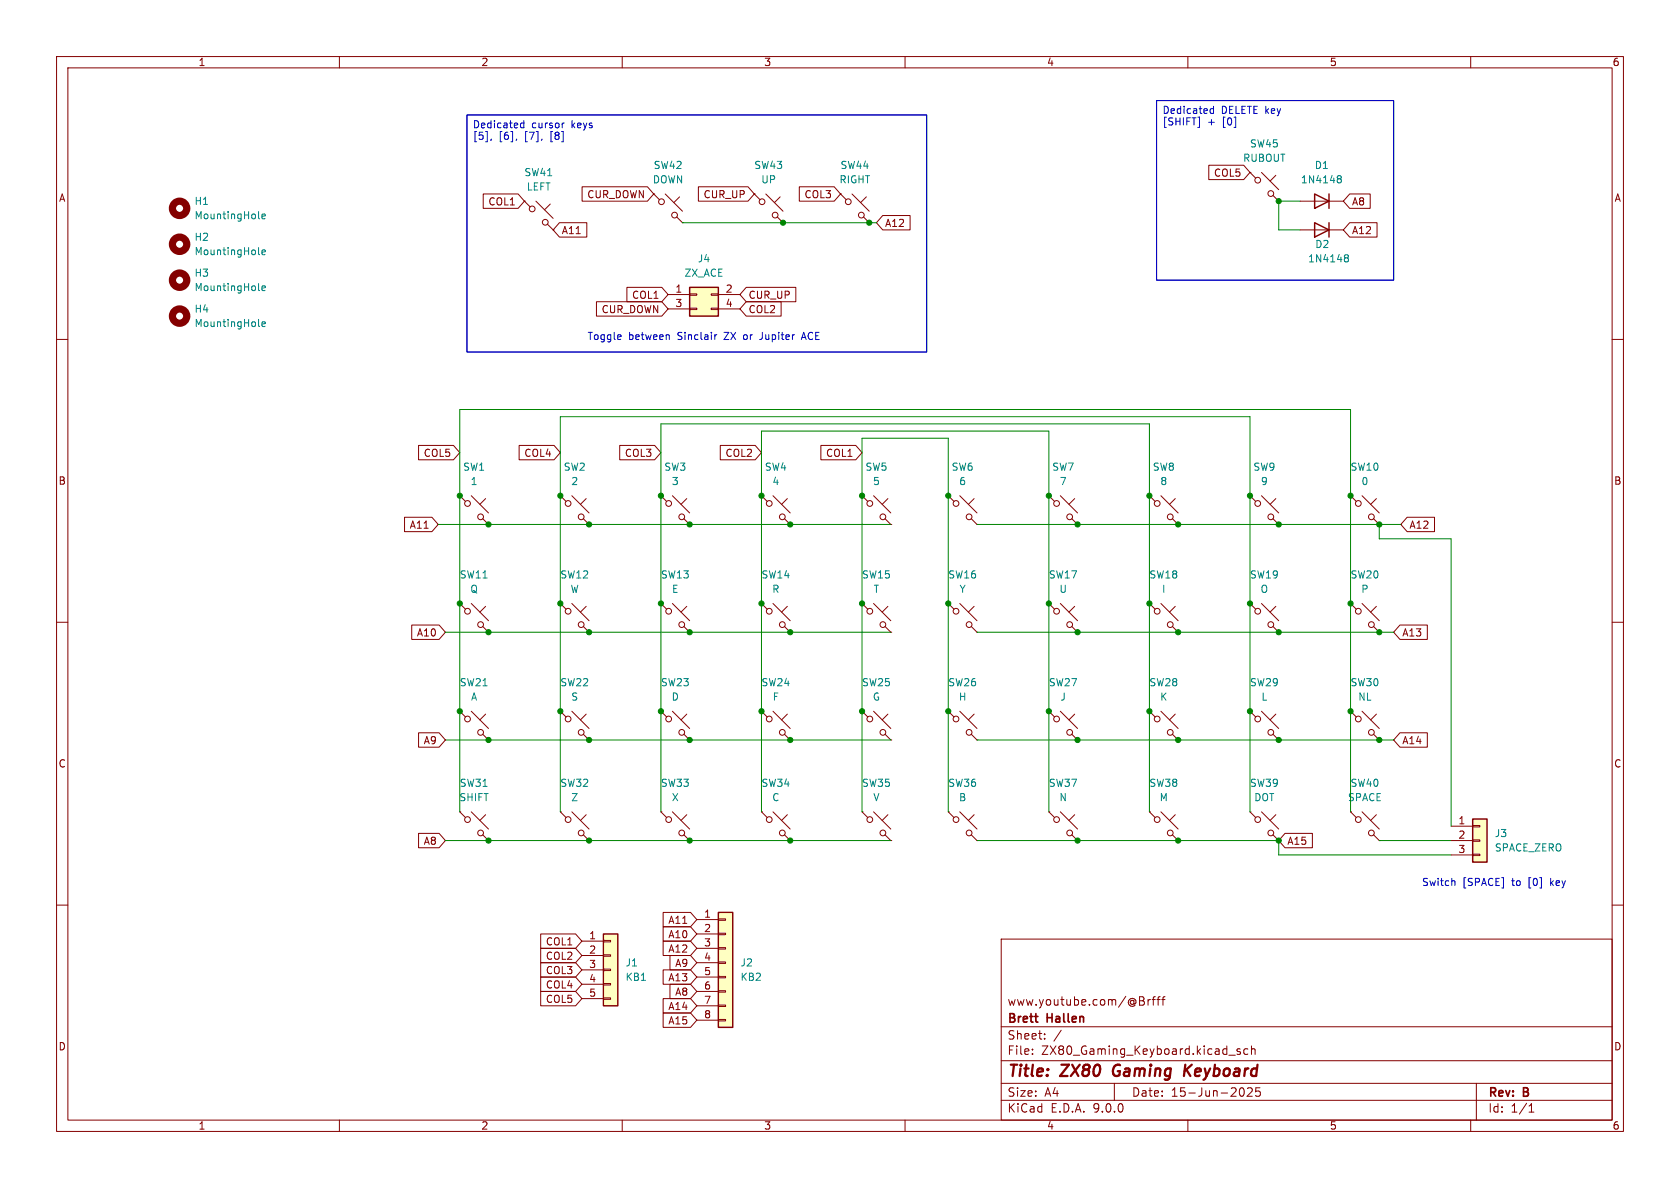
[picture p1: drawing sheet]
<svg xmlns="http://www.w3.org/2000/svg" width="297mm" height="210mm" viewBox="0 0 297 210" stroke-linecap="round" stroke-linejoin="round" font-family="sans-serif">
<g fill="none" stroke="#840000" stroke-width=".18">
<path d="M10 10h277v190h-277zM12 12h273v186h-273zM60 10v2M110 10v2M160 10v2M210 10v2M260 10v2M10 60h2M285 60h2M81.3 87.6l1 1M81.3 87.6h.1M83.3 87.6l3.1 3.1"/>
<path d="M85.3 91.7l1.1 1M85.9 88.1l-1.1 1.1M86.4 92.7h.1M238.8 87.6l1 1M238.8 87.6h.1M240.8 87.6l3 3.1M242.8 91.7l1 1M243.3 88.1l-1 1.1M243.8 92.7h.1M10 110h2M285 110h2M81.3 143.5l1 1"/>
<path d="M81.3 143.5h.1M83.3 143.5l3.1 3.1M85.3 147.6l1.1 1M85.9 144l-1.1 1M86.4 148.6h.1M10 160h2M177 166h108v32h-108zM202.2 177.1v.5M203 176.7v1M203.4 176.7l-.3 .1-.1 .2M203.7 176.7h.5M204.2 176.2l-.3 .2v1.3"/>
<path d="M204.5 176.7h.6M205.1 176.2l-.4 .2v1.3M205.4 176.7h.6M206 176.2l-.4 .2v1.3M285 160h2M60 198v2M110 198v2M160 198v2M177 194.5h108M177 191.5h108M177 187.5h108M177 181.5h108"/>
<path d="M182.5 186.3v.1M182.5 185.5v.1M184.7 183.6v.1M184.7 182.8v.1M187.6 182.1l-1.3 2M197 191.5v3M210 198v2M217.2 186.5h1.2M219.2 185.5l-.3-.1-.2 .2v.2l.5 .2v.3h-.5M219.8 192.4a.81 .81 0 0 1-.3 1.4l-.2-.1M220.6 185.5l-.4-.1-.3 .3v.4l.1 .2h.6M221.2 185.5l.3-.1 .3 .1 .1 .9"/>
<path d="M221.2 184.9v1.5M221.3 192.4v.5l-.8 .9h.9M222 192.3v.7l.2-.1h.5l.1 .6-.3 .3-.5-.1M260 198v2M261 191.5v6.5M270.3 196.6h.9M270.3 195.5l.4-.4v1.5"/>
<circle cx="82.7" cy="89" r=".51"/>
<circle cx="85" cy="91.4" r=".51"/>
<circle cx="240.1" cy="89" r=".51"/>
<circle cx="242.4" cy="91.4" r=".51"/>
<circle cx="82.7" cy="144.9" r=".51"/>
<circle cx="85" cy="147.2" r=".51"/>
</g>
<path d="M197 188.5a1.27 1.27 0 0 0 0 1.6M209.6 188.2l-.3 2M209.7 189.1l.7 1.1M210.7 188.2l-1.3 1.2" fill="none" stroke="#840000" stroke-width=".4"/>
<path d="M260.3 144.8h2.6v7.6h-2.6z" fill="#ffffc2"/>
<path d="M260.3 144.8h2.6v7.6h-2.6z" fill="none" stroke="#840000" stroke-width=".25"/>
<g fill="none" stroke="#840000" stroke-width=".18">
<path d="M99.1 87.6l1 1M99.1 87.6h.1M101.1 87.6l3 3.1M103.1 91.7l1 1M103.6 88.1l-1 1.1M104.1 92.7h.1M116.8 87.6l1.1 1M116.8 87.6h.1M118.9 87.6l3 3.1M120.9 91.7l1 1M121.4 88.1l-1 1.1M121.9 92.7h.1"/>
<path d="M81.3 106.7l1 1M81.3 106.7h.1M83.3 106.7l3.1 3M85.3 110.7l1.1 1.1M85.9 107.2l-1.1 1M86.4 111.8h.1M99.1 106.7l1 1M99.1 106.7h.1M101.1 106.7l3 3M103.1 110.7l1 1.1M103.6 107.2l-1 1M104.1 111.8h.1"/>
<path d="M116.8 106.7l1.1 1M116.8 106.7h.1M118.9 106.7l3 3M120.9 110.7l1 1.1M121.4 107.2l-1 1M121.9 111.8h.1M185.4 106.7l1 1M185.4 106.7h.1M187.5 106.7l3 3M189.5 110.7l1 1.1M190 107.2l-1 1M190.5 111.8h.1"/>
<path d="M203.2 106.7l1 1M203.2 106.7h.1M205.2 106.7l3.1 3M207.3 110.7l1 1.1M207.8 107.2l-1 1M208.3 111.8h.1M221 106.7l1 1M221 106.7h.1M223 106.7l3.1 3M225 110.7l1.1 1.1M225.6 107.2l-1.1 1M226.1 111.8h.1"/>
<path d="M238.8 106.7l1 1M238.8 106.7h.1M240.8 106.7l3 3M242.8 110.7l1 1.1M243.3 107.2l-1 1M243.8 111.8h.1M185.4 125.7l1 1M185.4 125.7h.1M187.5 125.7l3 3.1M189.5 129.8l1 1M190 126.2l-1 1.1M190.5 130.8h.1"/>
<path d="M203.2 125.7l1 1M203.2 125.7h.1M205.2 125.7l3.1 3.1M207.3 129.8l1 1M207.8 126.2l-1 1.1M208.3 130.8h.1M221 125.7l1 1M221 125.7h.1M223 125.7l3.1 3.1M225 129.8l1.1 1M225.6 126.2l-1.1 1.1M226.1 130.8h.1"/>
<path d="M238.8 125.7l1 1M238.8 125.7h.1M240.8 125.7l3 3.1M242.8 129.8l1 1M243.3 126.2l-1 1.1M243.8 130.8h.1M185.4 143.5l1 1M185.4 143.5h.1M187.5 143.5l3 3.1M189.5 147.6l1 1M190 144l-1 1M190.5 148.6h.1"/>
<path d="M203.2 143.5l1 1M203.2 143.5h.1M205.2 143.5l3.1 3.1M207.3 147.6l1 1M207.8 144l-1 1M208.3 148.6h.1M221 143.5l1 1M221 143.5h.1M223 143.5l3.1 3.1M225 147.6l1.1 1M225.6 144l-1.1 1M226.1 148.6h.1"/>
<path d="M238.8 143.5l1 1M238.8 143.5h.1M240.8 143.5l3 3.1M242.8 147.6l1 1M243.3 144l-1 1M243.8 148.6h.1M256.5 146.1h3.8M256.5 148.6h3.8M256.5 151.1h3.8M260.3 145.9h1.3v.3h-1.3zM260.3 148.5h1.3v.2h-1.3zM260.3 151h1.3v.3h-1.3z"/>
<circle cx="100.4" cy="89" r=".51"/>
<circle cx="102.7" cy="91.4" r=".51"/>
<circle cx="118.2" cy="89" r=".51"/>
<circle cx="120.5" cy="91.4" r=".51"/>
<circle cx="82.7" cy="108.1" r=".51"/>
<circle cx="85" cy="110.4" r=".51"/>
<circle cx="100.4" cy="108.1" r=".51"/>
<circle cx="102.7" cy="110.4" r=".51"/>
<circle cx="118.2" cy="108.1" r=".51"/>
<circle cx="120.5" cy="110.4" r=".51"/>
<circle cx="186.8" cy="108.1" r=".51"/>
<circle cx="189.1" cy="110.4" r=".51"/>
<circle cx="204.6" cy="108.1" r=".51"/>
<circle cx="206.9" cy="110.4" r=".51"/>
<circle cx="222.4" cy="108.1" r=".51"/>
<circle cx="224.7" cy="110.4" r=".51"/>
<circle cx="240.1" cy="108.1" r=".51"/>
<circle cx="242.4" cy="110.4" r=".51"/>
<circle cx="186.8" cy="127.1" r=".51"/>
<circle cx="189.1" cy="129.5" r=".51"/>
<circle cx="204.6" cy="127.1" r=".51"/>
<circle cx="206.9" cy="129.5" r=".51"/>
<circle cx="222.4" cy="127.1" r=".51"/>
<circle cx="224.7" cy="129.5" r=".51"/>
<circle cx="240.1" cy="127.1" r=".51"/>
<circle cx="242.4" cy="129.5" r=".51"/>
<circle cx="186.8" cy="144.9" r=".51"/>
<circle cx="189.1" cy="147.2" r=".51"/>
<circle cx="204.6" cy="144.9" r=".51"/>
<circle cx="206.9" cy="147.2" r=".51"/>
<circle cx="222.4" cy="144.9" r=".51"/>
<circle cx="224.7" cy="147.2" r=".51"/>
<circle cx="240.1" cy="144.9" r=".51"/>
<circle cx="242.4" cy="147.2" r=".51"/>
</g>
<g fill="none" stroke="#840000" stroke-width="1.3">
<circle cx="31.7" cy="43.2" r="1.27"/>
<circle cx="31.7" cy="49.5" r="1.27"/>
</g>
<path d="M45.7 44.8l.2 .2M45.7 51.2l.2 .2M46.3 44.6l.6-.1v-.3h-.4l-.2 .2 .1 .6h.5M46.3 51l.6-.2v-.2l-.4-.1-.2 .2 .1 .6h.5" fill="none" stroke="#008484" stroke-width=".18"/>
<path d="M121.9 50.8h5.1v5.1h-5.1z" fill="#ffffc2"/>
<path d="M232.4 39.4l2.5 1.2-2.5 1.3zM232.4 34.3l2.5 1.3-2.5 1.2zM234.9 34.3v2.5M234.9 39.4v2.5M121.9 50.8h5.1v5.1h-5.1z" fill="none" stroke="#840000" stroke-width=".25"/>
<g fill="none" stroke="#840000" stroke-width=".18">
<path d="M92.7 35.6l1 1M92.7 35.6h.1M94.7 35.6l3.1 3M96.8 39.6l1 1M97.3 36.1l-1 1M115.6 34.3l1 1M115.6 34.3h.1M117.6 34.3l3 3M119.6 38.4l1 1M120.1 34.8l-1 1M120.6 39.4h.1M133.3 34.3l1.1 1"/>
<path d="M133.3 34.3h.1M135.4 34.3l3 3M137.4 38.4l1 1M137.9 34.8l-1 1M138.4 39.4h.1M148.6 34.3l1 1M148.6 34.3h.1M150.6 34.3l3.1 3M152.7 38.4l1 1M153.2 34.8l-1.1 1M153.7 39.4h.1M221 30.5l1 1"/>
<path d="M221 30.5h.1M223 30.5l3.1 3M225 34.5l1.1 1.1M225.6 31l-1.1 1M226.1 35.6h.1M229.9 35.6h7.6M97.8 40.6h.1M118.1 52.1h3.8M118.1 54.6h3.8M121.9 51.9h1.3v.3h-1.3zM121.9 54.5h1.3v.2h-1.3zM125.7 51.9h1.3v.3h-1.3z"/>
<path d="M125.7 54.5h1.3v.2h-1.3zM127 52.1h3.8M127 54.6h3.8M229.9 40.6h7.6M134.6 87.6l1 1M134.6 87.6h.1M136.7 87.6l3 3.1M138.7 91.7l1 1M139.2 88.1l-1 1.1M139.7 92.7h.1M152.4 87.6l1 1M152.4 87.6h.1"/>
<path d="M154.4 87.6l3.1 3.1M156.5 91.7l1 1M157 88.1l-1 1.1M157.5 92.7h.1M167.6 87.6l1.1 1M167.6 87.6h.1M169.7 87.6l3 3.1M171.7 91.7l1 1M172.2 88.1l-1 1.1M172.7 92.7h.1M185.4 87.6l1 1M185.4 87.6h.1"/>
<path d="M187.5 87.6l3 3.1M189.5 91.7l1 1M190 88.1l-1 1.1M190.5 92.7h.1M203.2 87.6l1 1M203.2 87.6h.1M205.2 87.6l3.1 3.1M207.3 91.7l1 1M207.8 88.1l-1 1.1M208.3 92.7h.1M221 87.6l1 1M221 87.6h.1"/>
<path d="M223 87.6l3.1 3.1M225 91.7l1.1 1M225.6 88.1l-1.1 1.1M226.1 92.7h.1M134.6 106.7l1 1M134.6 106.7h.1M136.7 106.7l3 3M138.7 110.7l1 1.1M139.2 107.2l-1 1M139.7 111.8h.1M152.4 106.7l1 1M152.4 106.7h.1"/>
<path d="M154.4 106.7l3.1 3M156.5 110.7l1 1.1M157 107.2l-1 1M157.5 111.8h.1M167.6 106.7l1.1 1M167.6 106.7h.1M169.7 106.7l3 3M171.7 110.7l1 1.1M172.2 107.2l-1 1M172.7 111.8h.1M81.3 125.7l1 1M81.3 125.7h.1"/>
<path d="M83.3 125.7l3.1 3.1M85.3 129.8l1.1 1M85.9 126.2l-1.1 1.1M86.4 130.8h.1M99.1 125.7l1 1M99.1 125.7h.1M101.1 125.7l3 3.1M103.1 129.8l1 1M103.6 126.2l-1 1.1M104.1 130.8h.1M134.6 125.7l1 1M134.6 125.7h.1"/>
<path d="M136.7 125.7l3 3.1M138.7 129.8l1 1M139.2 126.2l-1 1.1M139.7 130.8h.1M152.4 125.7l1 1M152.4 125.7h.1M154.4 125.7l3.1 3.1M156.5 129.8l1 1M157 126.2l-1 1.1M157.5 130.8h.1M167.6 125.7l1.1 1M167.6 125.7h.1"/>
<path d="M169.7 125.7l3 3.1M171.7 129.8l1 1M172.2 126.2l-1 1.1M172.7 130.8h.1M134.6 143.5l1 1M134.6 143.5h.1M136.7 143.5l3 3.1M138.7 147.6l1 1M139.2 144l-1 1M139.7 148.6h.1M152.4 143.5l1 1M152.4 143.5h.1"/>
<path d="M154.4 143.5l3.1 3.1M156.5 147.6l1 1M157 144l-1 1M157.5 148.6h.1M167.6 143.5l1.1 1M167.6 143.5h.1M169.7 143.5l3 3.1M171.7 147.6l1 1M172.2 144l-1 1M172.7 148.6h.1"/>
<circle cx="94.1" cy="36.9" r=".51"/>
<circle cx="96.4" cy="39.3" r=".51"/>
<circle cx="116.9" cy="35.7" r=".51"/>
<circle cx="119.3" cy="38" r=".51"/>
<circle cx="134.7" cy="35.7" r=".51"/>
<circle cx="137" cy="38" r=".51"/>
<circle cx="150" cy="35.7" r=".51"/>
<circle cx="152.3" cy="38" r=".51"/>
<circle cx="222.4" cy="31.9" r=".51"/>
<circle cx="224.7" cy="34.2" r=".51"/>
<circle cx="136" cy="89" r=".51"/>
<circle cx="138.3" cy="91.4" r=".51"/>
<circle cx="153.8" cy="89" r=".51"/>
<circle cx="156.1" cy="91.4" r=".51"/>
<circle cx="169" cy="89" r=".51"/>
<circle cx="171.3" cy="91.4" r=".51"/>
<circle cx="186.8" cy="89" r=".51"/>
<circle cx="189.1" cy="91.4" r=".51"/>
<circle cx="204.6" cy="89" r=".51"/>
<circle cx="206.9" cy="91.4" r=".51"/>
<circle cx="222.4" cy="89" r=".51"/>
<circle cx="224.7" cy="91.4" r=".51"/>
<circle cx="136" cy="108.1" r=".51"/>
<circle cx="138.3" cy="110.4" r=".51"/>
<circle cx="153.8" cy="108.1" r=".51"/>
<circle cx="156.1" cy="110.4" r=".51"/>
<circle cx="169" cy="108.1" r=".51"/>
<circle cx="171.3" cy="110.4" r=".51"/>
<circle cx="82.7" cy="127.1" r=".51"/>
<circle cx="85" cy="129.5" r=".51"/>
<circle cx="100.4" cy="127.1" r=".51"/>
<circle cx="102.7" cy="129.5" r=".51"/>
<circle cx="136" cy="127.1" r=".51"/>
<circle cx="138.3" cy="129.5" r=".51"/>
<circle cx="153.8" cy="127.1" r=".51"/>
<circle cx="156.1" cy="129.5" r=".51"/>
<circle cx="169" cy="127.1" r=".51"/>
<circle cx="171.3" cy="129.5" r=".51"/>
<circle cx="136" cy="144.9" r=".51"/>
<circle cx="138.3" cy="147.2" r=".51"/>
<circle cx="153.8" cy="144.9" r=".51"/>
<circle cx="156.1" cy="147.2" r=".51"/>
<circle cx="169" cy="144.9" r=".51"/>
<circle cx="171.3" cy="147.2" r=".51"/>
</g>
<g fill="none" stroke="#840000" stroke-width="1.3">
<circle cx="31.7" cy="36.8" r="1.27"/>
<circle cx="31.7" cy="55.9" r="1.27"/>
</g>
<g fill="none" stroke="#008484" stroke-width=".18">
<path d="M45.7 38.5l.2 .2M46.3 38.3l.6-.2v-.2l-.4-.1-.2 .2 .1 .6h.5M236.5 31.5l.1 .1M236.5 31.1h.4l.2 .1v.2l-.2 .2M236.6 31.6h.3M236.6 31.6l-.1 .1M236.9 31.6l.2 .2v.4l-.2 .1h-.4M45.7 57.5l.2 .2M46.3 57.3l.6-.1v-.3h-.4l-.2 .2 .1 .6h.5M237.8 45.5l.1 .1M237.8 45.1l.3-.1 .2 .2 .1 .1-.3 .3M237.9 45.6h.2"/>
<path d="M237.9 45.6h-.1M238.1 45.6l.3 .2-.1 .4-.2 .1-.3-.1"/>
</g>
<path d="M106.7 165.1h2.5v12.7h-2.5z" fill="#ffffc2"/>
<path d="M106.7 165.1h2.5v12.7h-2.5z" fill="none" stroke="#840000" stroke-width=".25"/>
<g fill="none" stroke="#840000" stroke-width=".18">
<path d="M116.8 125.7l1.1 1M116.8 125.7h.1M118.9 125.7l3 3.1M120.9 129.8l1 1M121.4 126.2l-1 1.1M121.9 130.8h.1M99.1 143.5l1 1M99.1 143.5h.1M101.1 143.5l3 3.1M103.1 147.6l1 1M103.6 144l-1 1M104.1 148.6h.1"/>
<path d="M116.8 143.5l1.1 1M116.8 143.5h.1M118.9 143.5l3 3.1M120.9 147.6l1 1M121.4 144l-1 1M121.9 148.6h.1M102.9 166.4h3.8M102.9 168.9h3.8M102.9 171.5h3.8M102.9 174h3.8M102.9 176.5h3.8M106.7 166.2h1.2v.3h-1.2z"/>
<path d="M106.7 168.8h1.2v.2h-1.2zM106.7 171.3h1.2v.3h-1.2zM106.7 173.9h1.2v.2h-1.2zM106.7 176.4h1.2v.3h-1.2z"/>
<circle cx="118.2" cy="127.1" r=".51"/>
<circle cx="120.5" cy="129.5" r=".51"/>
<circle cx="100.4" cy="144.9" r=".51"/>
<circle cx="102.7" cy="147.2" r=".51"/>
<circle cx="118.2" cy="144.9" r=".51"/>
<circle cx="120.5" cy="147.2" r=".51"/>
</g>
<path d="M127 161.3h2.5v20.3h-2.5z" fill="#ffffc2"/>
<path d="M127 161.3h2.5v20.3h-2.5z" fill="none" stroke="#840000" stroke-width=".25"/>
<g fill="none" stroke="#840000" stroke-width=".18">
<path d="M85.4 34.3h6.2l1.1 1.3-1.1 1.2h-6.2zM98.9 39.4h4.8v2.5h-4.8l-1.1-1.3zM102.9 33h11.6l1.1 1.3-1.1 1.3h-11.6zM123.5 33h8.7l1.1 1.3-1.1 1.3h-8.7zM141.3 33h6.2l1.1 1.3-1.1 1.3h-6.2zM156.1 38.1h4.8v2.5h-4.8l-1.2-1.2zM213.7 29.2h6.2l1.1 1.3-1.1 1.3h-6.2zM238.6 34.3h3.6v2.5h-3.6l-1.1-1.2zM238.6 39.4h4.8v2.5h-4.8l-1.1-1.3zM105.4 53.3h11.6l1.1 1.3-1.1 1.3h-11.6zM110.8 50.8h6.2l1.1 1.3-1.1 1.2h-6.2zM131.9 50.8h8.8v2.5h-8.8l-1.1-1.2z"/>
<path d="M131.9 53.3h6.2v2.6h-6.2l-1.1-1.3zM74 78.7h6.2l1.1 1.3-1.1 1.3h-6.2zM91.8 78.7h6.1l1.2 1.3-1.2 1.3h-6.1zM109.6 78.7h6.1l1.1 1.3-1.1 1.3h-6.1zM127.3 78.7h6.2l1.1 1.3-1.1 1.3h-6.2zM145.1 78.7h6.2l1.1 1.3-1.1 1.3h-6.2zM71.5 91.4h4.9l1.1 1.3-1.1 1.3h-4.9zM248.8 91.4h4.8v2.6h-4.8l-1.2-1.3zM72.8 110.5h4.8l1.1 1.3-1.1 1.2h-4.8zM247.5 110.5h4.8v2.5h-4.8l-1.1-1.2zM74 129.5h3.6l1.1 1.3-1.1 1.3h-3.6zM247.5 129.5h4.8v2.6h-4.8l-1.1-1.3z"/>
<path d="M74 147.3h3.6l1.1 1.3-1.1 1.3h-3.6zM227.2 147.3h4.8v2.6h-4.8l-1.1-1.3zM95.6 170.2h6.2l1.1 1.3-1.1 1.2h-6.2zM95.6 167.6h6.2l1.1 1.3-1.1 1.3h-6.2zM95.6 172.7h6.2l1.1 1.3-1.1 1.3h-6.2zM95.6 175.3h6.2l1.1 1.2-1.1 1.3h-6.2zM95.6 165.1h6.2l1.1 1.3-1.1 1.2h-6.2zM117.2 163.8h4.9l1.1 1.3-1.1 1.3h-4.9zM117.2 166.4h4.9l1.1 1.2-1.1 1.3h-4.9zM117.2 161.3h4.9l1.1 1.3-1.1 1.2h-4.9zM117.2 179.1h4.9l1.1 1.2-1.1 1.3h-4.9zM117.2 176.5h4.9l1.1 1.3-1.1 1.3h-4.9z"/>
<path d="M117.2 171.4h4.9l1.1 1.3-1.1 1.3h-4.9zM118.4 168.9h3.7l1.1 1.3-1.1 1.3h-3.7zM118.4 174h3.7l1.1 1.3-1.1 1.2h-3.7zM123.2 162.6h3.8M123.2 165.1h3.8M123.2 167.6h3.8M123.2 170.2h3.8M123.2 172.7h3.8M123.2 175.3h3.8M123.2 177.8h3.8M127 162.4h1.3v.3h-1.3zM127 165h1.3v.2h-1.3z"/>
<path d="M127 167.5h1.3v.3h-1.3zM127 170.1h1.3v.2h-1.3zM127 172.6h1.3v.2h-1.3zM127 175.1h1.3v.3h-1.3zM127 177.7h1.3v.2h-1.3zM123.2 180.3h3.8M127 180.2h1.3v.3h-1.3z"/>
</g>
<g fill="none" stroke="#008400" stroke-width=".18">
<path d="M120.6 39.4h34.3M229.9 35.6h-3.8v5h3.8M77.5 92.7h80M172.7 92.7h74.9M243.8 92.7v2.6h12.7v50.8M78.7 111.8h78.8M172.7 111.8h73.7M78.7 130.8h78.8M172.7 130.8h73.7M78.7 148.6h78.8M81.3 143.5v-71.1h157.5v71.1M99.1 143.5v-69.8h121.9v69.8"/>
<path d="M116.8 143.5v-68.6h86.4v68.6M134.6 143.5v-67.3h50.8v67.3M152.4 143.5v-66h15.2v66M172.7 148.6h53.4v2.5h30.4M243.8 148.6h12.7"/>
</g>
<g fill="none" stroke="#0000c2" stroke-width=".18">
<path d="M204.5 17.8h41.9v31.7h-41.9zM214.5 18.8v1.3M214.5 19.3l-.3-.1-.3 .3 .1 .5h.5M82.5 20.3h81.3v41.9h-81.3zM86.9 24.6l-.2 .2M91.3 24.6l-.1 .2M92.6 21.3v1.3M92.6 21.8l-.3-.1-.3 .3 .1 .5h.5M95.8 24.6v.2M99.7 21.7l-.2 .1M212.1 20.7v1.8h-.3M109.6 59.2l.2 .3-.6 .1"/>
<path d="M109.7 60h-.1M118.3 59.2v.8M126.4 59.2v.8M126.7 59.2l-.3 .2M134.6 60h-.3M141.8 59.7h.6M142.1 58.7l-.4 1.3M256.8 155.7l.4 .2v.6"/>
</g>
<g fill="#008400" stroke="#008400" stroke-width=".18">
<circle cx="243.8" cy="130.8" r=".46"/>
<circle cx="226.1" cy="111.8" r=".46"/>
<circle cx="226.1" cy="130.8" r=".46"/>
<circle cx="238.8" cy="125.7" r=".46"/>
<circle cx="243.8" cy="111.8" r=".46"/>
<circle cx="226.1" cy="148.6" r=".46"/>
<circle cx="138.4" cy="39.4" r=".46"/>
<circle cx="152.4" cy="87.6" r=".46"/>
<circle cx="153.7" cy="39.4" r=".46"/>
<circle cx="134.6" cy="87.6" r=".46"/>
<circle cx="99.1" cy="87.6" r=".46"/>
<circle cx="99.1" cy="125.7" r=".46"/>
<circle cx="86.4" cy="130.8" r=".46"/>
<circle cx="81.3" cy="125.7" r=".46"/>
<circle cx="104.1" cy="130.8" r=".46"/>
<circle cx="116.8" cy="125.7" r=".46"/>
<circle cx="86.4" cy="148.6" r=".46"/>
<circle cx="104.1" cy="148.6" r=".46"/>
<circle cx="121.9" cy="148.6" r=".46"/>
<circle cx="86.4" cy="111.8" r=".46"/>
<circle cx="81.3" cy="106.7" r=".46"/>
<circle cx="238.8" cy="106.7" r=".46"/>
<circle cx="226.1" cy="92.7" r=".46"/>
<circle cx="185.4" cy="106.7" r=".46"/>
<circle cx="190.5" cy="92.7" r=".46"/>
<circle cx="185.4" cy="87.6" r=".46"/>
<circle cx="243.8" cy="92.7" r=".46"/>
<circle cx="221" cy="106.7" r=".46"/>
<circle cx="221" cy="87.6" r=".46"/>
<circle cx="203.2" cy="87.6" r=".46"/>
<circle cx="238.8" cy="87.6" r=".46"/>
<circle cx="226.1" cy="35.6" r=".46"/>
<circle cx="139.7" cy="111.8" r=".46"/>
<circle cx="134.6" cy="125.7" r=".46"/>
<circle cx="139.7" cy="148.6" r=".46"/>
<circle cx="121.9" cy="130.8" r=".46"/>
<circle cx="139.7" cy="130.8" r=".46"/>
<circle cx="152.4" cy="125.7" r=".46"/>
<circle cx="167.6" cy="125.7" r=".46"/>
<circle cx="152.4" cy="106.7" r=".46"/>
<circle cx="167.6" cy="87.6" r=".46"/>
<circle cx="167.6" cy="106.7" r=".46"/>
<circle cx="116.8" cy="87.6" r=".46"/>
<circle cx="134.6" cy="106.7" r=".46"/>
<circle cx="139.7" cy="92.7" r=".46"/>
<circle cx="121.9" cy="92.7" r=".46"/>
<circle cx="121.9" cy="111.8" r=".46"/>
<circle cx="116.8" cy="106.7" r=".46"/>
<circle cx="203.2" cy="125.7" r=".46"/>
<circle cx="208.3" cy="111.8" r=".46"/>
<circle cx="208.3" cy="92.7" r=".46"/>
<circle cx="208.3" cy="130.8" r=".46"/>
<circle cx="221" cy="125.7" r=".46"/>
<circle cx="190.5" cy="148.6" r=".46"/>
<circle cx="190.5" cy="130.8" r=".46"/>
<circle cx="190.5" cy="111.8" r=".46"/>
<circle cx="203.2" cy="106.7" r=".46"/>
<circle cx="185.4" cy="125.7" r=".46"/>
<circle cx="208.3" cy="148.6" r=".46"/>
<circle cx="104.1" cy="92.7" r=".46"/>
<circle cx="86.4" cy="92.7" r=".46"/>
<circle cx="81.3" cy="87.6" r=".46"/>
<circle cx="104.1" cy="111.8" r=".46"/>
<circle cx="99.1" cy="106.7" r=".46"/>
</g>
<g font-size="2.8" fill="#840000">
<text x="178" y="190.9">Title:</text>
<text x="187.7" y="190.9">ZX80</text>
<text x="197.6" y="190.9">Gaming</text>
<text x="211" y="190.9">Keyboard</text>
</g>
<g font-size="2.1" fill="#840000">
<text x="178" y="178">www.youtube.com/@Brfff</text>
<text x="178" y="184">Sheet:</text>
<text x="178" y="181.2">Brett</text>
<text x="185.2" y="181.2">Hallen</text>
<text x="178" y="186.7">File:</text>
<text x="184.1" y="186.7">ZX80_Gaming_Keyboard.kicad_sch</text>
<text x="178" y="196.9">KiCad</text>
<text x="178" y="194.1">Size:</text>
<text x="184.7" y="194.1">A4</text>
<text x="185.7" y="196.9">E.D.A.</text>
<text x="193.3" y="196.9">9.0.0</text>
<text x="200" y="194.1">Date:</text>
<text x="207" y="194.1">15-Jun-2025</text>
<text x="263" y="194.3">Rev:</text>
<text x="263" y="196.9">Id:</text>
<text x="267.1" y="196.9">1/1</text>
<text x="269.4" y="194.3">B</text>
</g>
<g font-size="1.8" fill="#840000">
<text x="35" y="11.9">1</text>
<text x="85" y="11.9">2</text>
<text x="135" y="11.9">3</text>
<text x="185" y="11.9">4</text>
<text x="235" y="11.9">5</text>
<text x="285" y="11.9">6</text>
<text x="10.3" y="35.9">A</text>
<text x="103.7" y="35.2">CUR_DOWN</text>
<text x="124.3" y="35.2">CUR_UP</text>
<text x="142.1" y="35.2">COL3</text>
<text x="214.5" y="31.4">COL5</text>
<text x="285.3" y="35.9">A</text>
<text x="86.2" y="36.5">COL1</text>
<text x="99.2" y="41.6">A11</text>
<text x="156.4" y="40.3">A12</text>
<text x="238.9" y="36.5">A8</text>
<text x="238.9" y="41.6">A12</text>
<text x="111.6" y="53">COL1</text>
<text x="119.3" y="51.8">1</text>
<text x="128.2" y="51.8">2</text>
<text x="132.2" y="53">CUR_UP</text>
<text x="106.3" y="55.6">CUR_DOWN</text>
<text x="119.3" y="54.4">3</text>
<text x="128.2" y="54.4">4</text>
<text x="132.2" y="55.6">COL2</text>
<text x="74.8" y="81">COL5</text>
<text x="92.6" y="81">COL4</text>
<text x="110.4" y="81">COL3</text>
<text x="128.1" y="81">COL2</text>
<text x="145.9" y="81">COL1</text>
<text x="10.3" y="85.9">B</text>
<text x="285.3" y="85.9">B</text>
<text x="72.3" y="93.7">A11</text>
<text x="249.1" y="93.7">A12</text>
<text x="73.6" y="112.7">A10</text>
<text x="247.8" y="112.7">A13</text>
<text x="74.8" y="131.8">A9</text>
<text x="247.8" y="131.8">A14</text>
<text x="10.3" y="135.9">C</text>
<text x="285.3" y="135.9">C</text>
<text x="74.8" y="149.5">A8</text>
<text x="227.5" y="149.5">A15</text>
<text x="257.7" y="145.8">1</text>
<text x="257.7" y="148.3">2</text>
<text x="257.7" y="150.9">3</text>
<text x="96.4" y="167.3">COL1</text>
<text x="104.1" y="166.1">1</text>
<text x="118.1" y="166.1">A10</text>
<text x="118.1" y="163.5">A11</text>
<text x="124.4" y="162.3">1</text>
<text x="124.4" y="164.8">2</text>
<text x="124.4" y="167.4">3</text>
<text x="96.4" y="172.4">COL3</text>
<text x="96.4" y="169.9">COL2</text>
<text x="104.1" y="168.7">2</text>
<text x="104.1" y="171.2">3</text>
<text x="104.1" y="173.7">4</text>
<text x="118.1" y="168.6">A12</text>
<text x="118.1" y="173.7">A13</text>
<text x="119.3" y="171.1">A9</text>
<text x="124.4" y="169.9">4</text>
<text x="124.4" y="172.5">5</text>
<text x="96.4" y="174.9">COL4</text>
<text x="96.4" y="177.5">COL5</text>
<text x="104.1" y="176.3">5</text>
<text x="118.1" y="178.8">A14</text>
<text x="119.3" y="176.2">A8</text>
<text x="124.4" y="175">6</text>
<text x="124.4" y="177.5">7</text>
<text x="10.3" y="185.9">D</text>
<text x="118.1" y="181.3">A15</text>
<text x="124.4" y="180.1">8</text>
<text x="285.3" y="185.9">D</text>
<text x="35" y="199.9">1</text>
<text x="85" y="199.9">2</text>
<text x="135" y="199.9">3</text>
<text x="185" y="199.9">4</text>
<text x="235" y="199.9">5</text>
<text x="285" y="199.9">6</text>
</g>
<g font-size="1.8" fill="#0000c2">
<text x="83.5" y="23">Dedicated</text>
<text x="94" y="23">cursor</text>
<text x="101.1" y="23">keys</text>
<text x="205.4" y="20.5">Dedicated</text>
<text x="205.4" y="22.5">[SHIFT]</text>
<text x="213.5" y="22.5">+</text>
<text x="215.9" y="20.5">DELETE key</text>
<text x="216.2" y="22.5">[0]</text>
<text x="83.5" y="25">[5],</text>
<text x="88.2" y="25">[6],</text>
<text x="92.9" y="25">[7],</text>
<text x="97.5" y="25">[8]</text>
<text x="103.8" y="60.3">Toggle</text>
<text x="111.1" y="60.3">between</text>
<text x="119.9" y="60.3">Sinclair</text>
<text x="128.3" y="60.3">ZX</text>
<text x="131.9" y="60.3">or</text>
<text x="135" y="60.3">Jupiter</text>
<text x="142.7" y="60.3">ACE</text>
<text x="251.3" y="156.8">Switch</text>
<text x="258.6" y="156.8">[SPACE]</text>
<text x="267.4" y="156.8">to</text>
<text x="270.5" y="156.8">[0]</text>
<text x="274.5" y="156.8">key</text>
</g>
<g font-size="1.8" fill="#008484">
<text x="219.7" y="28.8">RUBOUT</text>
<text x="220.9" y="26.3">SW45</text>
<text x="92.6" y="31.3">SW41</text>
<text x="93" y="33.9">LEFT</text>
<text x="115.3" y="32.6">DOWN</text>
<text x="115.5" y="30.1">SW42</text>
<text x="133.2" y="30.1">SW43</text>
<text x="134.5" y="32.6">UP</text>
<text x="148.3" y="32.6">RIGHT</text>
<text x="148.5" y="30.1">SW44</text>
<text x="229.9" y="32.6">1N4148</text>
<text x="232.3" y="30.1">D1</text>
<text x="34.3" y="36.4">H1</text>
<text x="34.3" y="39">MountingHole</text>
<text x="34.3" y="42.8">H2</text>
<text x="34.3" y="45.3">MountingHole</text>
<text x="123.3" y="46.6">J4</text>
<text x="231.1" y="46.6">1N4148</text>
<text x="232.4" y="44">D2</text>
<text x="34.3" y="49.1">H3</text>
<text x="34.3" y="51.7">MountingHole</text>
<text x="120.9" y="49.1">ZX_ACE</text>
<text x="34.3" y="55.5">H4</text>
<text x="34.3" y="58">MountingHole</text>
<text x="81.8" y="83.4">SW1</text>
<text x="99.6" y="83.4">SW2</text>
<text x="117.3" y="83.4">SW3</text>
<text x="135.1" y="83.4">SW4</text>
<text x="152.9" y="83.4">SW5</text>
<text x="168.1" y="83.4">SW6</text>
<text x="185.9" y="83.4">SW7</text>
<text x="203.7" y="83.4">SW8</text>
<text x="221.5" y="83.4">SW9</text>
<text x="238.7" y="83.4">SW10</text>
<text x="83.1" y="86">1</text>
<text x="100.9" y="86">2</text>
<text x="118.7" y="86">3</text>
<text x="136.5" y="86">4</text>
<text x="154.2" y="86">5</text>
<text x="169.5" y="86">6</text>
<text x="187.3" y="86">7</text>
<text x="205" y="86">8</text>
<text x="222.8" y="86">9</text>
<text x="240.6" y="86">0</text>
<text x="81.2" y="102.5">SW11</text>
<text x="83.1" y="105">Q</text>
<text x="99" y="102.5">SW12</text>
<text x="100.8" y="105">W</text>
<text x="116.7" y="102.5">SW13</text>
<text x="118.7" y="105">E</text>
<text x="134.5" y="102.5">SW14</text>
<text x="136.4" y="105">R</text>
<text x="152.3" y="102.5">SW15</text>
<text x="154.4" y="105">T</text>
<text x="167.5" y="102.5">SW16</text>
<text x="169.5" y="105">Y</text>
<text x="185.3" y="102.5">SW17</text>
<text x="187.2" y="105">U</text>
<text x="203.1" y="102.5">SW18</text>
<text x="205.3" y="105">I</text>
<text x="220.9" y="102.5">SW19</text>
<text x="222.8" y="105">O</text>
<text x="238.7" y="102.5">SW20</text>
<text x="240.6" y="105">P</text>
<text x="81.2" y="121.5">SW21</text>
<text x="83.2" y="124.1">A</text>
<text x="99" y="121.5">SW22</text>
<text x="100.9" y="124.1">S</text>
<text x="116.7" y="121.5">SW23</text>
<text x="118.6" y="124.1">D</text>
<text x="134.5" y="121.5">SW24</text>
<text x="136.5" y="124.1">F</text>
<text x="152.3" y="121.5">SW25</text>
<text x="154.2" y="124.1">G</text>
<text x="167.5" y="121.5">SW26</text>
<text x="169.4" y="124.1">H</text>
<text x="185.3" y="121.5">SW27</text>
<text x="187.4" y="124.1">J</text>
<text x="203.1" y="121.5">SW28</text>
<text x="205" y="124.1">K</text>
<text x="220.9" y="121.5">SW29</text>
<text x="222.9" y="124.1">L</text>
<text x="238.7" y="121.5">SW30</text>
<text x="240" y="124.1">NL</text>
<text x="81.1" y="141.8">SHIFT</text>
<text x="81.2" y="139.3">SW31</text>
<text x="99" y="139.3">SW32</text>
<text x="100.9" y="141.8">Z</text>
<text x="116.7" y="139.3">SW33</text>
<text x="118.7" y="141.8">X</text>
<text x="134.5" y="139.3">SW34</text>
<text x="136.4" y="141.8">C</text>
<text x="152.3" y="139.3">SW35</text>
<text x="154.3" y="141.8">V</text>
<text x="167.5" y="139.3">SW36</text>
<text x="169.4" y="141.8">B</text>
<text x="185.3" y="139.3">SW37</text>
<text x="187.2" y="141.8">N</text>
<text x="203.1" y="139.3">SW38</text>
<text x="204.9" y="141.8">M</text>
<text x="220.9" y="139.3">SW39</text>
<text x="221.6" y="141.8">DOT</text>
<text x="238.2" y="141.8">SPACE</text>
<text x="238.7" y="139.3">SW40</text>
<text x="264.2" y="148.2">J3</text>
<text x="264.2" y="150.7">SPACE_ZERO</text>
<text x="110.5" y="171">J1</text>
<text x="110.5" y="173.6">KB1</text>
<text x="130.8" y="171">J2</text>
<text x="130.8" y="173.6">KB2</text>
</g>
</svg>
